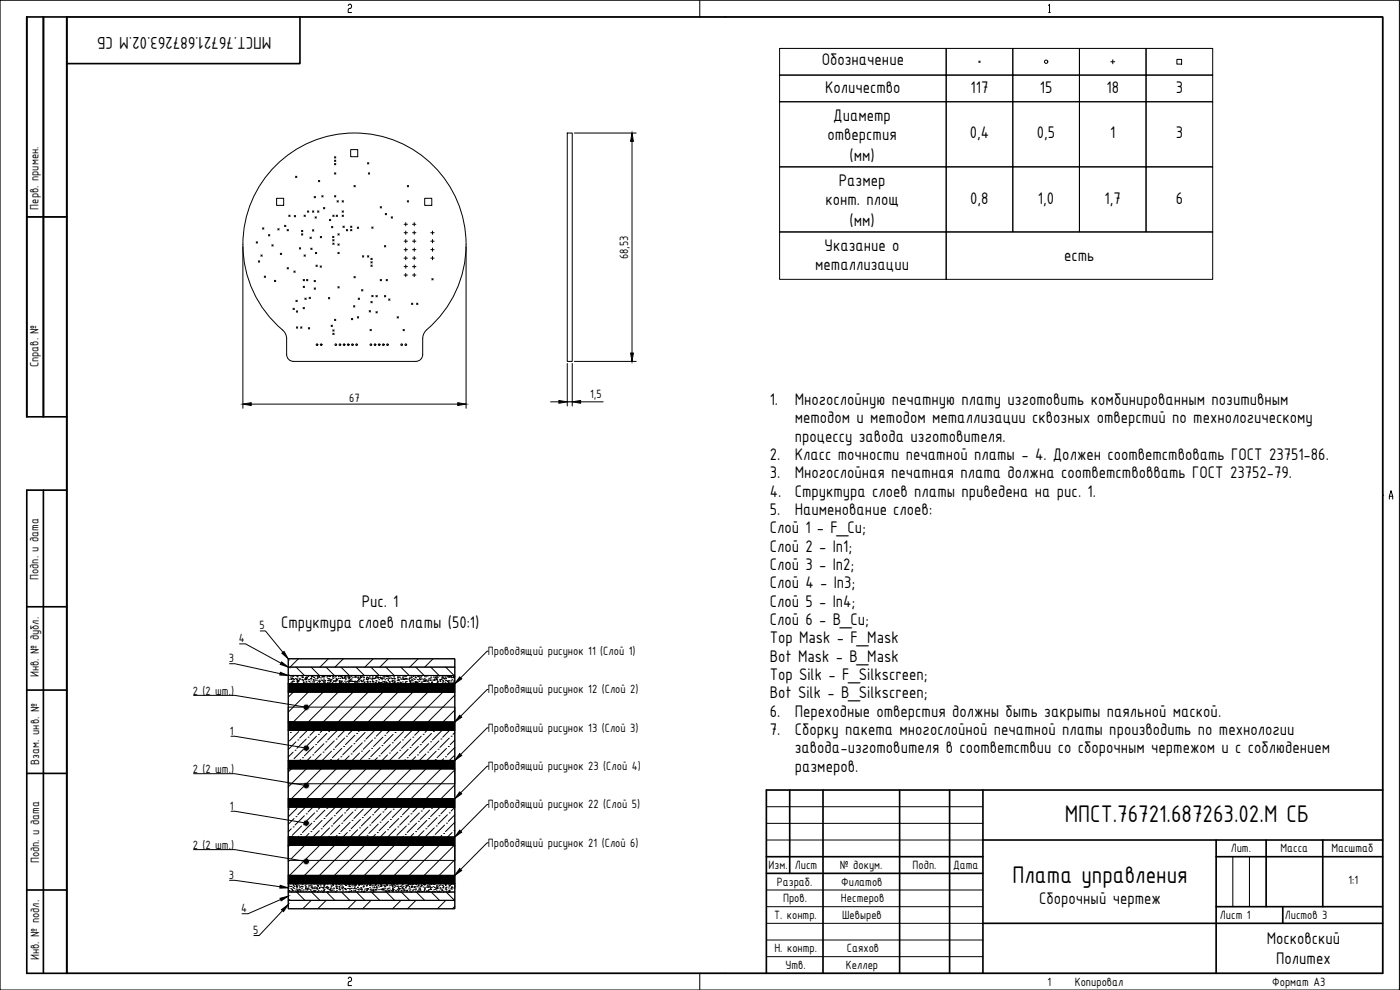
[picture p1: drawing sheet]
<svg xmlns="http://www.w3.org/2000/svg" width="420mm" height="297mm" viewBox="0 0 420 297" stroke-linecap="round" stroke-linejoin="round" font-family="sans-serif">
<g fill="none" stroke="#000" stroke-width=".3">
<path d="M0 .1h420v296.9h-420zM20 5.1h395v286.9h-395zM104.5 1.7l.2-.4h.6l.2 .4-.2 .8h-.6l-.2 .4v.9h1M210 .1v5M217.5 5.1h.1M234 14.5h50v8h-50zM284 14.5h20v8h-20zM293.8 18.3l.4 .4M294.2 18.3l-.4 .4M304 14.5h20v8h-20zM314.7 1.7l.3-.4v2.5M314.7 3.8h.5"/>
<path d="M324 14.5h19.9v8h-19.9zM333.4 18.5h1.1M334 17.9v1.2M343.9 14.5h20.1v8h-20.1zM353.2 17.8h1.4v1.4h-1.4zM170.2 39.9h1.5v68.5h-1.5zM172.4 39.9h18.5M234 22.5h50v8h-50zM234 30.5h50v19.6h-50zM284 22.5h20v8h-20zM284 30.5h20v19.6h-20zM304 22.5h20v8h-20z"/>
<path d="M304 30.5h20v19.6h-20zM324 22.5h19.9v8h-19.9zM324 30.5h19.9v19.6h-19.9zM343.9 22.5h20.1v8h-20.1zM343.9 30.5h20.1v19.6h-20.1zM83 59.5h2.1v2.1h-2.1zM83.5 48.9a33.5 33.5 0 0 1 48.1 2.4 33.5 33.5 0 0 1-3.9 48l-.8 1.8v5.3a2.03 2.03 0 0 1-2.1 2h-36.7a2.05 2.05 0 0 1-2.1-2v-5.2l-.5-1.4a34.5 34.5 0 0 1-12.6-26.4 33.4 33.4 0 0 1 10.6-24.5zM88.7 52.9l.4 .4M89.1 52.9l-.4 .4M94.3 59l.4 .4M94.7 59l-.4 .4M95.6 54.1l.4 .4"/>
<path d="M96 54.1l-.4 .4M96.6 58.7l.4 .4M97 58.7l-.4 .4M100.4 47l.4 .4M100.4 48l.4 .4M100.4 49.1l.4 .4M100.4 51.9l.4 .3M100.4 58.7l.4 .4M100.8 47l-.4 .4M100.8 48l-.4 .4M100.8 49.1l-.4 .4M100.8 51.9l-.4 .3"/>
<path d="M100.8 58.7l-.4 .4M105.2 44.9h2.2v2.1h-2.2zM106.2 55.7l.4 .4M106.6 55.7l-.4 .4M110.3 48.8l.4 .4M110.5 51.9l.4 .3M110.7 48.8l-.4 .4M110.9 51.9l-.4 .3M122.2 55.7l.4 .4M122.6 55.7l-.4 .4M127.5 59.5h2.1v2.1h-2.1zM189.7 42.4v63.5"/>
<path d="M234 50.1h50v19.5h-50zM284 50.1h20v19.5h-20zM304 50.1h20v19.5h-20zM324 50.1h19.9v19.5h-19.9zM343.9 50.1h20.1v19.5h-20.1zM8 65.1h12M72.9 74v48.5M76.9 72.5l.4 .4M77.3 72.5l-.4 .4M77.5 78.3l.4 .4M77.9 78.3l-.4 .4M78.3 76.5l.4 .4"/>
<path d="M78.7 76.5l-.4 .4M78.8 68.4l.4 .4M79.2 68.4l-.4 .4M80.6 70.4l.4 .4M81 70.4l-.4 .4M81.6 73.4l.4 .4M82 73.4l-.4 .4M83.4 68.6l.4 .4M83.8 68.6l-.4 .4M84.1 76l.4 .4M84.5 76l-.4 .4M85.4 67.6l.4 .4"/>
<path d="M85.8 67.6l-.4 .4M86.2 68.9l.4 .4M86.6 68.9l-.4 .4M86.7 64.5l.4 .4M87.1 64.5l-.4 .4M88.3 64.7l.4 .4M88.7 64.7l-.4 .4M89.8 74.3l.4 .4M90.2 74.3l-.4 .4M90.5 69.1l.4 .4M90.5 70.1l.4 .4M90.9 69.1l-.4 .4"/>
<path d="M90.9 70.1l-.4 .4M91.2 76.5l.4 .4M91.2 64.5l.4 .4M91.6 64.5l-.4 .4M91.6 76.5l-.4 .4M92.3 63.3l.4 .4M92.7 63.3l-.4 .4M93 71.1l.4 .5M93.3 74.5l.4 .4M93.4 71.1l-.4 .5M93.7 74.5l-.4 .4M93.8 63.3l.4 .4"/>
<path d="M93.8 68.9l.4 .4M94.2 63.3l-.4 .4M94.2 68.9l-.4 .4M94.5 65.1l.4 .4M94.6 75.7l.4 .4M94.8 79.5l.4 .4M94.9 65.1l-.4 .4M95 75.7l-.4 .4M95.2 79.5l-.4 .4M95.3 63.3l.4 .4M95.7 63.3l-.4 .4M96.1 79.8l.4 .4"/>
<path d="M96.1 70.9l.4 .4M96.5 79.8l-.4 .4M96.5 70.9l-.4 .4M97.1 62.3l.4 .4M97.5 62.3l-.4 .4M98.9 65.8l.4 .4M99.3 65.8l-.4 .4M99.5 67.9l.4 .4M99.8 70.9l.4 .4M99.9 71.9l.4 .4M99.9 64.5l.4 .4M99.9 72.9l.4 .4"/>
<path d="M99.9 67.9l-.4 .4M100.2 70.9l-.4 .4M100.3 71.9l-.4 .4M100.3 64.5l-.4 .4M100.3 72.9l-.4 .4M100.9 64.5l.4 .4M101.1 60.2l.4 .4M101.3 64.5l-.4 .4M101.4 70.1l.4 .4M101.4 73.2l.4 .4M101.4 75.7l.4 .4M101.5 60.2l-.4 .4"/>
<path d="M101.8 70.1l-.4 .4M101.8 73.2l-.4 .4M101.8 75.7l-.4 .4M102.7 60.2l.4 .4M102.7 63.3l.4 .4M102.7 64.5l.4 .4M102.9 67.8l.4 .4M103.1 60.2l-.4 .4M103.1 63.3l-.4 .4M103.1 64.5l-.4 .4M103.3 67.8l-.4 .4M103.9 68.9l.4 .4"/>
<path d="M104.3 68.9l-.4 .4M105.2 68.9l.4 .4M105.2 67.8l.4 .4M105.6 67.8l-.4 .4M105.6 68.9l-.4 .4M107.2 68.1l.4 .4M107.6 68.1l-.4 .4M108.8 76.7l.4 .4M109.2 76.7l-.4 .4M110.3 76.7l.4 .4M110.7 76.7l-.4 .4M111.3 77.5l.4 .4"/>
<path d="M111.3 78.5l.4 .4M111.3 79.5l.4 .4M111.6 68.1l.4 .4M111.7 79.5l-.4 .4M111.7 77.5l-.4 .4M111.7 78.5l-.4 .4M112 68.1l-.4 .4M114.1 62l.4 .4M114.5 62l-.4 .4M115.4 73.7l.4 .4M115.6 64l.4 .4M115.8 73.7l-.4 .4"/>
<path d="M116 64l-.4 .4M117.4 65.1l.4 .4M117.8 65.1l-.4 .4M121.3 67.3h1M121.3 69.8h1M121.3 72.4h1M121.3 74.9h1M121.3 77.4h1M121.3 80h1M121.8 66.8v1M121.8 69.3v1M121.8 71.9v1"/>
<path d="M121.8 74.4v1M121.8 76.9v1M121.8 79.5v1M122.2 60.2l.4 .4M122.6 60.2l-.4 .4M123.8 67.3h1M123.8 69.8h1M123.8 72.4h1M123.8 74.9h1M123.8 77.4h1M123.8 80h1M124.3 66.8v1"/>
<path d="M124.3 69.3v1M124.3 71.9v1M124.3 74.4v1M124.3 76.9v1M124.3 79.5v1M129.3 69.8h1M129.3 72.4h1M129.3 74.9h1M129.3 77.4h1M129.8 69.3v1M129.8 71.9v1M129.8 74.4v1"/>
<path d="M129.8 76.9v1M139.9 74v48.5M234 69.6h50v14.2h-50zM284 69.6h80v14.2h-80zM79.3 82.8l.4 .4M79.7 82.8l-.4 .4M82.3 84.1l.5 .4M82.8 84.1l-.5 .4M86.2 80.3l.4 .4M86.6 80.3l-.4 .4M87.9 92.5l.4 .4M88.2 81.3l.4 .4"/>
<path d="M88.3 92.5l-.4 .4M88.6 81.3l-.4 .4M88.8 90.1l.4 .4M88.9 93.3l.4 .4M89 98.1l.4 .4M89.2 90.1l-.4 .4M89.3 93.3l-.4 .4M89.4 98.1l-.4 .4M90.2 98.1l.4 .4M90.6 98.1l-.4 .4M91 92.3l.4 .4M91 83.8l.4 .5"/>
<path d="M91 85.9l.4 .4M91.4 92.3l-.4 .4M91.4 83.8l-.4 .5M91.4 85.9l-.4 .4M91.5 89.4l.4 .4M91.9 89.4l-.4 .4M92 83.8l.4 .5M92.4 83.8l-.4 .5M92.5 98.3l.4 .4M92.8 89.2l.4 .4M92.9 98.3l-.4 .4M93.2 89.2l-.4 .4"/>
<path d="M94.3 84.1l.4 .4M94.3 86.4l.4 .4M94.7 84.1l-.4 .4M94.7 86.4l-.4 .4M98.6 89.3l.4 .4M99 89.3l-.4 .4M99.4 97.6l.4 .4M99.8 97.6l-.4 .4M99.9 99l.4 .4M99.9 100l.4 .4M100.3 99l-.4 .4M100.3 100l-.4 .4"/>
<path d="M100.4 95.8l.4 .4M100.8 95.8l-.4 .4M101.4 86l.4 .4M101.8 86l-.4 .4M105.5 95.5l.4 .4M105.9 95.5l-.4 .4M106.1 91.7l.4 .4M106.2 83l.4 .4M106.5 91.7l-.4 .4M106.6 83l-.4 .4M107.2 95l.4 .4M107.5 89.4l.4 .4"/>
<path d="M107.6 95l-.4 .4M107.9 89.4l-.4 .4M108.5 86.9l.4 .4M108.9 86.9l-.4 .4M110.8 93.2l.4 .4M111.1 98.8l.4 .4M111.2 93.2l-.4 .4M111.3 90.5l.4 .4M111.5 98.8l-.4 .4M111.6 88.6l.4 .4M111.7 90.5l-.4 .4M112 88.6l-.4 .4"/>
<path d="M112.8 88.7l.4 .4M112.8 93.5l.4 .4M113.2 88.7l-.4 .4M113.2 93.5l-.4 .4M114.1 83.8l.4 .5M114.5 83.8l-.4 .5M115.4 88.7l.4 .4M115.8 88.7l-.4 .4M115.9 83.8l.4 .5M116.3 83.8l-.4 .5M116.6 89.7l.4 .4M117 89.7l-.4 .4"/>
<path d="M119.2 95l.4 .4M119.6 95l-.4 .4M121 98.8l.4 .4M121.3 82.5h1M121.4 98.8l-.4 .4M121.8 82v1M123.5 91l.4 .4M123.8 82.5h1M123.9 91l-.4 .4M124.3 82v1M125 91l.4 .4M125.4 91l-.4 .4"/>
<path d="M129.6 83.6l.4 .4M130 83.6l-.4 .4M170.2 109.1v12.7M171.7 109.1v12.7M172.4 108.4h18.5M75.4 121.2h62M165.2 120.6h2.5M170.2 120.6h1.5M174.2 120.6h6.8M20 148.6h.1M415 148.6h.1M417 149.7v-.8l.5-1.7 .5 1.7v.8"/>
<path d="M417 148.9h1M68.9 199.1h1.6l13.6 3M71.9 193.2h1.8l10.6 5.8M78.1 189.3h1.6l5.2 6.4M86.5 197.7h50v75h-50zM86.5 197.7h50v2.5h-50zM89.6 197.7l-2.5 2.5M98.5 197.7l-2.5 2.5M103 197.7l-2.5 2.5M112 197.7l-2.5 2.5M116.5 197.7l-2.5 2.5M125.5 197.7l-2.5 2.5"/>
<path d="M130 197.7l-2.5 2.5M146.5 195.4h-.3l-7.9 8M58.1 208.6h12.4l20.9 3.5M86.5 200.2h50v2.5h-50zM86.5 205.2h.1M86.5 202.7h50v2.5h-50zM86.5 205.2h50v2.5h-50zM86.5 207.7h50v9h-50zM86.5 216.7h50v2.5h-50zM86.5 219.2h50v9h-50zM86.5 212.2h50v4.5h-50zM86.5 202.3l.4 .4"/>
<path d="M86.5 205.1v.1M86.6 203.8h.1M86.7 205.1h.1M87.1 203.1h.1M87.1 219.8h.1M87.2 203.8h.1M87.3 204.7h.1M87.3 203.8h.1M87.5 203.1h.1M87.5 203.5l.1 .2zM87.5 205.1h.1M87.7 204.4l.2 .2z"/>
<path d="M87.7 219.2h.1M87.8 204.6h.1M87.8 203.4l.2 .2-.2 .1zM87.9 204.3h.1M87.9 202.7h.1M87.9 202.9h.1M88 207.7l-1.5 1.5M88.1 203.8h.1M88.2 204.4h.1M88.2 203.8h.1M88.4 205.1h.1M88.6 203.6h.1"/>
<path d="M88.9 202.9h.1M88.9 204h.1M88.9 200.2l2.5 2.5M88.9 205.1h.1M89 203.9h.1M89.1 204.5h.1M89.2 204.8h.1M89.2 205.1h.1M89.2 203h.1M89.2 203.5h.1M89.3 204.1l.1 .2zM89.5 204.5h.1"/>
<path d="M89.6 204.1l.2 .1zM89.7 219.5l-2.9 2.8M89.9 203.9h.1M89.9 203.5h.1M90.1 205.1h.1M90.3 202.7h.1M90.5 203.9h.1M90.7 203.9h.1M90.7 203.1h.1M90.7 203.1l.2 .2h-.2zM90.7 203.2h.1M90.9 204.2h.1"/>
<path d="M91 204.6h.1M91.2 204.8l.1 .1zM91.4 202.7h.1M91.5 205h.1M91.5 203.6h.1M91.5 203.7l.2 .2zM91.6 203.9h.1M91.7 203.3h.1M91.7 203.9h.1M91.8 204.4h.1M91.9 203.6h.1M91.9 203.1h.1"/>
<path d="M91.9 204.9h.1M92.1 205.1h.1M92.2 203.2l.1 .2zM92.2 202.7h.1M92.2 219.2l-2.3 2.3M92.4 204h.1M92.4 203h.1M92.5 207.7l-6 6M92.7 203.9h.1M92.7 204.5h.1M92.8 204.6h.1M93.1 202.7h.1"/>
<path d="M93.1 204.9h.1M93.2 203.6h.1M93.2 204h.1M93.4 200.2l2.5 2.5M93.4 203.4l.2 .1zM93.5 203h.1M93.6 202.8l.2 .2h-.2zM93.7 204.6h.1M93.9 202.8h.1M93.9 203.1h.1M94.1 203.9v.1zM94.1 204h.1"/>
<path d="M94.1 204.6h.1M94.2 203.3h.1M94.2 204.6h.1M94.3 202.7h.1M94.4 204.1h.1M94.5 203.7h.1M94.5 219.2l-1.5 1.4M94.5 202.7h.1M94.8 202.8h.1M94.9 204.1h.1M95.1 203.6h.1M95.2 204.9l.1 .1z"/>
<path d="M95.2 202.7h.1M95.3 205.1h.1M95.3 203.4h.1M95.4 203l.1 .2zM95.5 204.3h.1M95.6 202.8h.1M95.6 203h.1M95.7 204.6h.1M95.8 204.1h.1M95.8 203.2h.1M95.9 204.5h.1M95.9 204.5l.1 .2z"/>
<path d="M96.1 205.1v.1M96.2 203.4h.1M96.3 204.1h.1M96.5 205h.1M96.5 202.8h.1M96.6 204.1h.1M96.7 219.2l-.6 .6M96.7 204.3h.1M96.8 202.9h.1M96.9 203l.1 .1zM97 207.7l-9 9M97 205.1h.1"/>
<path d="M97.1 203.7h.1M97.1 204.5l.2 .1zM97.1 203.1h.1M97.3 204.1h.1M97.3 202.7l.1 .1zM97.3 202.9h.1M97.3 204.7h.1M97.4 204.6h.1M97.5 204.2h.1M97.7 205.2h.1M97.8 200.2l2.5 2.5M98 203.1h.1"/>
<path d="M98.1 202.9h.1M98.3 204.8h.1M98.3 203.6h.1M98.3 204.2h.1M98.4 204.2h.1M98.4 202.9h.1M98.5 205.1h.1M98.6 219.5h.1M98.8 203.6v.2zM98.8 203h.1M98.9 202.8h.1M99 204.8l.2 .2h-.3z"/>
<path d="M99 202.9h.1M99 204.1l.2 .2zM99 203.8h.1M99.1 204.5h.1M99.2 204.2h.1M99.4 203.9h.1M99.7 204.7h.1M99.7 203.4h.1M99.8 202.9h.1M99.8 203h.1M99.9 203.5h.1M100 204.3h.1"/>
<path d="M100 204.5h.1M100.4 203.1h.1M100.6 204.2l.1 .2zM100.6 204.6h.1M100.7 203h.1M100.8 203.6h.1M100.8 204.3h.1M100.9 204.2h.1M100.9 203.8l.2 .1zM101 203.9h.1M101 205.2h.1M101.2 219.2l-2.8 2.8"/>
<path d="M101.5 207.7l-9 9M101.5 203.6h.1M101.5 203h.1M101.6 202.7l.1 .2zM101.7 204.3h.1M101.8 205.1h.1M101.8 204.2h.1M101.9 204.5l.2 .2h-.3zM101.9 204.9h.1M102 204.9h.1M102 203.6h.1M102.1 203h.1"/>
<path d="M102.3 204.5h.1M102.3 204.4h.1M102.3 200.2l2.5 2.5M102.4 203.1h.1M102.4 203h.1M102.4 204.8l.1 .2zM102.5 204.4h.1M102.6 203.3h.1M102.8 204.9h.1M102.8 203.5l.2 .1zM103.2 203.1h.1M103.4 204.4h.1"/>
<path d="M103.5 219.2l-2.1 2M103.5 203.3v.2zM103.5 203h.1M103.6 203.1h.1M103.6 204.9h.1M103.6 203.9h.1M103.7 203.5h.1M103.8 204.6h.1M104.1 203.1h.1M104.2 204.4h.1M104.4 203h.1M104.5 203.7h.1"/>
<path d="M104.6 204.9l.1 .1zM104.6 204.6h.1M104.7 203.2h.1M104.7 203.6h.1M104.7 203.1l.2 .1zM104.8 204.1l.2 .2-.3 .1zM104.9 203.2h.1M105 204h.1M105 205.1h.1M105 202.7h.1M105.1 204.4h.1M105.3 203h.1"/>
<path d="M105.3 203.9l.1 .2zM105.4 203.7h.1M105.5 204.3h.1M105.5 204.5h.1M105.7 219.2l-1.2 1.1M105.8 203.2h.1M105.9 204.5h.1M106 207.7l-9 9M106.2 202.8h.1M106.3 204.5h.1M106.3 203.2h.1M106.4 204.4h.1"/>
<path d="M106.5 204.6l.1 .1zM106.5 205h.1M106.6 203.2h.1M106.7 202.7l.1 .2zM106.8 204.5h.1M106.8 203.1h.1M106.8 200.2l2.5 2.5M107.1 204.6h.1M107.1 204.5l.1 .2zM107.2 203.4h.1M107.3 204.2h.1M107.3 202.8h.1"/>
<path d="M107.4 205h.1M107.5 203.2h.1M107.6 205h.1M107.6 204.5h.1M107.6 203.7h.1M107.7 203.8l.2 .2h-.3zM107.9 203.6h.1M107.9 219.2l-.3 .3M108.1 203.1h.1M108.2 203v.2zM108.2 205.1h.1M108.2 204.1h.1"/>
<path d="M108.3 203.3h.1M108.4 204.2l.2 .1zM108.5 204.6h.1M108.5 203h.1M108.7 204.5h.1M108.9 204.2h.1M109 202.8h.1M109 205.2h.1M109 203.2h.1M109.1 203.8h.1M109.1 203.3h.1M109.2 204.8h.1"/>
<path d="M109.3 204.6h.1M109.6 219.8l-2.8 2.8M109.9 203.9h.1M110 203.3h.1M110 203.8h.1M110 203.1h.1M110 203.6l.1 .2zM110.1 204.5h.1M110.1 219.2h.1M110.2 204.6h.1M110.2 204.7h.1M110.3 203.3h.1"/>
<path d="M110.3 204.6h.1M110.3 203.9l.2 .1zM110.5 207.7l-9 9M110.6 203.5l.2 .2h-.3zM110.8 202.9h.1M110.8 203.4h.1M111 204.7h.1M111 204.5h.1M111.1 205.1h.1M111.2 203.6h.1M111.3 200.2l2.5 2.5M111.4 205.1h.1"/>
<path d="M111.6 203.8h.1M111.7 203.4h.1M111.7 203h.1M111.8 203.6h.1M111.8 204.7h.1M111.9 204.3v.1zM112 204.5h.1M112.2 203.5l.2 .1zM112.4 219.2l-2.5 2.5M112.5 204.8h.1M112.5 203.4h.1M112.7 203.3h.1"/>
<path d="M112.7 204.7h.1M112.8 204.2h.1M112.9 204.3h.1M112.9 202.7v.2zM112.9 203h.1M113.2 203.1h.1M113.4 203.5h.1M113.5 203.1l.2 .2h-.3zM113.5 204.6h.1M113.5 204.8h.1M113.6 203.3h.1M113.7 203.9h.1"/>
<path d="M113.7 204.9l.1 .1zM113.8 204.9h.1M114 205l.1 .1zM114.1 203.2l.2 .1zM114.2 204.8h.1M114.2 203.5h.1M114.4 203.7h.1M114.4 204.8h.1M114.6 204h.1M114.6 205.1h.1M114.7 204.6h.1M114.7 219.2l-1.8 1.7"/>
<path d="M114.7 203.4l.1 .1zM114.9 203h.1M115 207.7l-9 9M115.1 203.5h.1M115.2 204.5h.1M115.2 203.1h.1M115.2 204.8h.1M115.4 203h.1M115.5 204h.1M115.6 204.6h.1M115.8 200.2l2.5 2.5M115.9 204.6l.1 .2z"/>
<path d="M115.9 203.6h.1M116 202.8l.2 .1zM116.1 204.8h.1M116.3 202.7h.1M116.3 202.8l.3 .2h-.3zM116.4 203.7h.1M116.4 203.2h.1M116.6 204v.1zM116.7 204.6h.1M116.8 203.6h.1M116.8 204.5h.1M116.9 203.1h.1"/>
<path d="M116.9 204.9h.1M116.9 219.2l-.9 .9M117.2 202.8h.1M117.3 203.4h.1M117.4 204.4h.1M117.6 203.6h.1M117.8 204.9h.1M117.8 204.1h.1M117.8 204.3l.2 .1zM117.8 205.1h.1M117.9 202.8h.1M118.1 205h.1"/>
<path d="M118.1 203.6h.1M118.1 203h.1M118.2 203.4h.1M118.3 204.1h.1M118.4 205h.1M118.4 204.5h.1M118.4 204.6l.1 .2zM118.4 203.7h.1M118.6 219.8h.1M118.6 204.9h.1M118.8 205.2h.1M119.2 219.2h-.1"/>
<path d="M119.2 204.1h.1M119.2 202.7h.1M119.3 204.7h.1M119.3 203.7h.1M119.3 202.7h-.1M119.4 203.1l.1 .2zM119.4 204.1h.1M119.4 207.7l-9 9M119.5 205h.1M119.5 202.7h.1M119.7 203.2h.1M119.7 203.9l.2 .1z"/>
<path d="M119.9 204.6h.1M120 203.2h.1M120.1 203.7h.1M120.2 204.8h.1M120.3 200.2l2.5 2.5M120.3 205h.1M120.4 205.1h.1M120.4 203.8h.1M120.7 204.6h.1M120.8 203.2h.1M120.8 203.7h.1M120.9 202.9h.1"/>
<path d="M121 203.7h.1M121 203.8h.1M121.1 205.2h.1M121.1 219.5l-2.8 2.8M121.1 205h.1M121.3 203.7v.2zM121.4 203.1h.1M121.6 204.5h.1M121.6 203.6l.2 .1zM121.7 204.8l.2 .2h-.2zM121.8 202.9h.1M121.8 203.8h.1"/>
<path d="M121.8 203.5h.1M122 204.5h.1M122 205.1h.1M122.1 203.7h.1M122.7 203.8h.1M122.8 203.6h.1M122.8 205.1h.1M122.9 204.2h.1M122.9 203.2h.1M123 204.8h.1M123.1 203.4h.1M123.1 204.3l.1 .2z"/>
<path d="M123.1 204.6h.1M123.4 205.2h.1M123.4 204.2h.1M123.4 202.9h.1M123.5 205.2h.1M123.5 203.8h.1M123.5 203.2l.2 .1zM123.7 219.2l-2.3 2.3M123.7 205.1h.1M123.8 204.2h.1M123.9 204.9h.1M123.9 207.7l-9 9"/>
<path d="M124 203.7h.1M124.1 202.8l.1 .2zM124.3 205.2h.1M124.4 203.9h.1M124.5 205.2h.1M124.6 203.3h.1M124.6 203.1h.1M124.6 204.5l.2 .2h-.2zM124.7 204.7h.1M124.7 203.4h.1M124.8 204.9h.1M124.8 200.2l2.5 2.5"/>
<path d="M124.8 204.6h.1M124.9 204.9l.1 .2zM125.2 203.9h.1M125.3 204.7l.1 .1zM125.4 203h.1M125.4 202.9l.2 .1zM125.6 204h.1M125.7 204.4h.1M125.7 203.1h.1M125.9 219.2l-1.5 1.4M126 203.4v.2zM126 203.9h.1"/>
<path d="M126.1 203.2h.1M126.3 204.7h.1M126.4 203h.1M126.4 203.7h.1M126.6 204.6h.1M126.9 204h.1M127.2 204.3l.1 .2zM127.2 203.7h.1M127.3 204.4h.1M127.3 202.7h.1M127.4 203.7h.1M127.4 203h.1"/>
<path d="M127.4 204.4h.1M127.5 204.1l.2 .3h-.2zM127.6 202.7h.1M127.7 204h.1M127.8 203.1h.1M127.8 204l.1 .2zM128 204.6h.1M128.1 202.8h.1M128.2 219.2l-.7 .6M128.3 204.1h.1M128.4 204.4h.1M128.4 202.7h.1"/>
<path d="M128.4 207.7l-9 9M128.4 205h.1M128.6 204h.1M128.6 204.9h.1M128.7 203.5h.1M128.8 202.7h.1M129.1 204l.2 .1zM129.1 203.5h.1M129.3 202.8h.1M129.3 200.2l2.5 2.5M129.3 203.2h.1M129.4 205h.1"/>
<path d="M129.4 204.1h.1M129.6 204.7h.1M129.7 204.6v.2zM130 204h.1M130 203.2h.1M130 202.7h.1M130.1 219.5h.1M130.1 202.8h.1M130.2 204.1h.1M130.3 204.1h.1M130.4 203.8l.2 .2h-.2zM130.5 203.7h.1"/>
<path d="M130.7 203.1v.2zM130.9 205.1h.1M130.9 203.2h.1M130.9 202.8h.1M131 203.7h.1M131 203.1h.1M131 203.6l.2 .1zM131 203.8h.1M131.1 204.1h.1M131.1 204.8h.1M131.3 204.5h.1M131.3 204.6h.1"/>
<path d="M131.3 203.2h.1M131.8 202.8h.1M131.9 203.9h.1M132 204.1h.1M132 204.5h.1M132.5 203.8l.1 .1zM132.5 203.2h.1M132.6 205h.1M132.6 219.2l-2.8 2.8M132.6 203.7h.1M132.6 202.9h.1M132.7 202.9h.1"/>
<path d="M132.8 205.2h.1M132.8 204.7h.1M132.8 204.2h.1M132.9 203.4v-.1l.2 .1h-.2M132.9 207.7l-9 9M132.9 204.5h.1M133 205.2h.1M133.3 203.5l.2 .2h-.2zM133.5 202.9h.1M133.6 204.7h.1M133.6 203.4h.1M133.7 204.2h.1"/>
<path d="M133.7 203.7h.1M133.7 203.6h.1M133.8 200.2l2.5 2.5M133.9 204.2h.1M134 202.8h.1M134.2 203.1h.1M134.3 202.9h.1M134.4 204.4v.2zM134.5 204.6h.1M134.5 204.2h.1M134.6 203.3h.1M134.7 204.7l.1 .2z"/>
<path d="M134.7 204.3h.1M134.8 202.9l.2 .1zM134.9 219.2l-2 2M135.2 203h.1M135.2 204.7h.1M135.3 203.3h.1M135.4 204.3h.1M135.4 202.9v.1zM135.5 203.3h.1M135.6 204h.1M135.7 204.9h.1M135.7 203.2h.1"/>
<path d="M136 204.7h.1M136 203h.1M136.2 203.1l.2 .2-.3 .1zM136.2 204.3h.1M136.2 205l.1 .2zM136.2 204.4h.1M136.3 203h.1M136.5 200.1l-.1 .1M136.5 208.6l-8.1 8.1M136.5 213.1l-3.6 3.6M136.5 219.8l-.5 .5M146.5 206.9h-.3l-7.9 8"/>
<path d="M146.5 218.4h-.3l-7.9 8M58.1 232.1h12.4l20.9 3.5M69.3 220.9h1.2l20.9 3.5M86.5 228.2h50v2.5h-50zM86.5 230.7h50v9h-50zM86.5 239.7h50v2.5h-50zM86.5 230.7h50v4.5h-50zM86.6 220.3l-.1 .1M87.5 235.2l-1 .9M87.5 230.7l-1 .9M88 225.7l-1.5 1.4M88.5 225.1h.1"/>
<path d="M88.8 222.6l-2.3 2.3M89.4 222h.1M90.2 227.9l-.2 .3M90.8 227.3h.1M91.1 224.8l-2.8 2.8M91.6 224.3h.1M91.9 221.7l-2.8 2.8M92 230.7l-4.4 4.3M92.5 221.2h.1M93.3 227.1l-1.1 1.1M93.9 226.5h.1M94.1 224l-2.8 2.8"/>
<path d="M94.7 223.4h.1M95 220.9l-2.8 2.8M95.5 220.3h.1M96.4 226.2l-1.9 2M96.4 230.7l-8.9 9M97 225.7h.1M97.2 223.1l-2.8 2.8M97.8 222.6h.1M98.1 220.1l-2.8 2.8M99.2 227.9h.1M99.5 225.4l-2.8 2.8M100 224.8h.1"/>
<path d="M100.3 222.3l-2.8 2.8M100.9 221.7h.1M100.9 230.7l-9 9M101.7 227.6l-.5 .6M102.3 227.1h.1M102.6 224.5l-2.8 2.8M103.1 224h.1M103.4 221.5l-2.8 2.8M104 220.9h.1M104.8 226.8l-1.4 1.4M105.4 226.2h.1M105.4 230.7l-9 9"/>
<path d="M105.7 223.7l-2.9 2.8M106.2 223.1h.1M106.5 220.6l-2.8 2.8M107.1 220.1h.1M107.9 225.9l-2.2 2.3M108.5 225.4h.1M108.7 222.9l-2.8 2.8M109.3 222.3h.1M109.9 230.7l-9 9M110.7 227.6h.1M111 225.1l-2.8 2.8M111.5 224.5h.1"/>
<path d="M111.8 222l-2.8 2.8M112.4 221.5h.1M113.2 227.3l-.8 .9M113.8 226.8h.1M114.1 224.3l-2.8 2.8M114.4 230.7l-9 9M114.6 223.7h.1M114.9 221.2l-2.8 2.8M115.5 220.6h.1M116.3 226.5l-1.6 1.7M116.9 225.9h.1M117.2 223.4l-2.8 2.8"/>
<path d="M117.7 222.9h.1M118 220.3l-2.8 2.8M118.9 230.7l-9 9M119.4 225.7l-2.5 2.5M120 225.1h.1M120.2 222.6l-2.8 2.8M120.8 222h.1M121.6 227.9l-.2 .3M122.2 227.3h.1M122.5 224.8l-2.8 2.8M123.1 224.3h.1M123.3 221.7l-2.8 2.8"/>
<path d="M123.4 230.7l-9 9M123.9 221.2h.1M124.7 227.1l-1.1 1.1M125.3 226.5h.1M125.6 224l-2.8 2.8M126.1 223.4h.1M126.4 220.9l-2.8 2.8M127 220.3h.1M127.8 226.2l-1.9 2M127.9 230.7l-9 9M128.4 225.7h.1M128.7 223.1l-2.8 2.8"/>
<path d="M129.2 222.6h.1M129.5 220.1l-2.8 2.8M130.6 227.9h.1M130.9 225.4l-2.8 2.8M131.5 224.8h.1M131.7 222.3l-2.8 2.8M132.3 221.7h.1M132.4 230.7l-9 9M133.1 227.6l-.5 .6M133.7 227.1h.1M134 224.5l-2.8 2.8M134.6 224h.1"/>
<path d="M134.8 221.5l-2.8 2.8M135.4 220.9h.1M136.2 226.8l-1.3 1.4M136.5 231l-8.6 8.7M136.5 235.5l-4.2 4.2M136.5 222l-1.4 1.4M136.5 224.3l-2.2 2.2M146.5 229.9h-.3l-7.9 8M58.1 254.9h12.4l20.9 3.5M69.3 243.4h1.2l20.9 3.5M86.5 242.2h50v8.9h-50zM86.5 251.1h50v2.6h-50z"/>
<path d="M86.5 253.7h50v9h-50zM86.5 253.7h50v4.5h-50zM86.6 242.8h.1M86.9 258.2l-.4 .4M86.9 253.7l-.4 .4M87.2 242.2h-.1M87.4 248.7l-.9 .9M88 248.1h.1M88.3 245.6l-1.8 1.7M88.8 245h.1M89.1 242.5l-2.6 2.6M89.7 250.9l-.3 .2"/>
<path d="M90.2 250.4h.1M90.5 247.8l-2.8 2.8M91.1 247.3h.1M91.3 244.7l-2.8 2.9M91.4 253.7l-4.1 4M91.7 242.2l-2.3 2.3M91.9 244.2h.1M92.7 250.1l-1 1M93.3 249.5h.1M93.6 247l-2.8 2.8M93.9 242.2l-1.4 1.4M94.1 246.4h.1"/>
<path d="M94.4 243.9l-2.8 2.8M95 243.3h.1M95.8 249.2l-1.9 1.9M95.9 253.7l-9 9M96.2 242.2l-.7 .6M96.4 248.7h.1M96.7 246.1l-2.8 2.8M97.2 245.6h.1M97.5 243.1l-2.8 2.8M98.1 242.5h.1M98.6 250.9h.1M98.9 248.4l-2.8 2.7"/>
<path d="M99.5 247.8h.1M99.8 245.3l-2.8 2.8M100.3 244.7h.1M100.4 253.7l-9 9M100.6 242.2l-2.8 2.8M101.2 250.6l-.6 .5M101.7 250.1h.1M102 247.6l-2.8 2.8M102.6 247h.1M102.8 244.5l-2.8 2.8M102.9 242.2l-2 2M103.4 243.9h.1"/>
<path d="M104.2 249.8l-1.3 1.3M104.8 249.2h.1M104.9 253.7l-9 9M105.1 246.7l-2.8 2.8M105.2 242.2l-1.2 1.1M105.7 246.1h.1M105.9 243.6l-2.8 2.8M106.5 243.1h.1M107.3 248.9l-2.2 2.2M107.4 242.2l-.3 .3M107.9 248.4h.1M108.2 245.9l-2.8 2.8"/>
<path d="M108.7 245.3h.1M109 242.8l-2.8 2.8M109.4 253.7l-9 9M109.6 242.2h.1M110.1 250.6h.1M110.4 248.1l-2.8 2.8M111 247.6h.1M111.3 245l-2.8 2.8M111.8 244.5h.1M111.9 242.2l-2.6 2.5M112.7 250.4l-.8 .7M113.2 249.8h.1"/>
<path d="M113.5 247.3l-2.8 2.8M113.9 253.7l-9 9M114.1 246.7h.1M114.1 242.2l-1.7 1.7M114.4 244.2l-2.9 2.8M114.9 243.6h.1M115.7 249.5l-1.6 1.6M116.3 248.9h.1M116.4 242.2l-.9 .9M116.6 246.4l-2.8 2.8M117.2 245.9h.1M117.4 243.3l-2.8 2.8"/>
<path d="M118 242.8h.1M118.3 253.7l-9 9M118.6 242.2h.1M118.8 248.7l-2.4 2.4M119.4 248.1h.1M119.7 245.6l-2.8 2.8M120.2 245h.1M120.5 242.5l-2.8 2.8M121.1 250.9l-.3 .2M121.6 250.4h.1M121.9 247.8l-2.8 2.8M122.5 247.3h.1"/>
<path d="M122.8 244.7l-2.8 2.9M122.8 253.7l-9 9M123.1 242.2l-2.3 2.3M123.3 244.2h.1M124.2 250.1l-1.1 1M124.7 249.5h.1M125 247l-2.8 2.8M125.4 242.2l-1.5 1.4M125.6 246.4h.1M125.9 243.9l-2.8 2.8M126.4 243.3h.1M127.3 249.2l-2 1.9"/>
<path d="M127.3 253.7l-9 9M127.6 242.2l-.6 .6M127.8 248.7h.1M128.1 246.1l-2.8 2.8M128.7 245.6h.1M128.9 243.1l-2.8 2.8M129.5 242.5h.1M130.1 250.9h.1M130.3 248.4l-2.7 2.7M130.9 247.8h.1M131.2 245.3l-2.8 2.8M131.7 244.7h.1"/>
<path d="M131.8 253.7l-9 9M132 242.2l-2.8 2.8M132.6 250.6l-.5 .5M133.1 250.1h.1M133.4 247.6l-2.8 2.8M134 247h.1M134.3 244.5l-2.8 2.8M134.3 242.2l-2 2M134.8 243.9h.1M135.7 249.8l-1.4 1.3M136.2 249.2h.1M136.3 253.7l-9 9"/>
<path d="M136.5 258l-4.7 4.7M136.5 242.2l-1.1 1.1M136.5 244.5l-1.9 1.9M136.5 246.7l-2.8 2.8M146.5 241.4h-.3l-7.9 8M146.5 252.9h-.3l-7.9 8M230 242h65M230 247h65M230 252h65M370 257v15M375 257v15M68.9 264.1h1.6l13.5 2"/>
<path d="M84.2 269.9l-9.8 4.3h-1.8M84.8 273.2l-7 7.5h-1.6M86.5 262.7h50v2.5h-50zM86.5 265.2h50v2.4h-50zM86.5 267.6h50v2.5h-50zM86.5 270.1h50v2.6h-50zM86.5 267.6h.1M86.5 269.6l.5 .5M86.5 267.2h.1M86.5 265.9h.1M86.6 265.8h.1M86.7 267.3h.1"/>
<path d="M87 265.2h.1M87.1 265.9h.1M87.3 266.6h.1M87.3 267.6h.1M87.4 266h.1M87.6 267.3h.1M87.7 266.8l.1 .2zM87.9 267.1l.1 .2zM87.9 266.3h.1M88 265.7h.1M88 265.3l.2 .1zM88.1 266.6h.1"/>
<path d="M88.2 266h.1M88.4 267.3h.1M88.5 265.3h.1M88.8 265.3v.2zM88.8 266.7h.1M88.8 267.3h.1M88.9 266h.1M88.9 265.7h.1M89 266.3h.1M89 267.6l2.5 2.5M89.1 266h.1M89.1 267.3h.1"/>
<path d="M89.2 266.8h.1M89.2 265.5h.1M89.3 267.4h.1M89.3 267.1l.2 .2-.2 .1zM89.6 267.4v.2zM89.7 265.8h.1M89.9 266.1h.1M89.9 266.4h.1M89.9 267.3h.1M89.9 266.9l-.1-.1 .1 .1M90 267h.1M90.1 267.4h.1"/>
<path d="M90.2 265.2h.1M90.5 267.3h.1M90.5 266.6h.1M90.5 265.9h.1M90.6 265.9l.1 .2zM90.7 265.4h.1M90.8 266.1h.1M90.9 267h.1M91 267.4h.1M91.5 267h.1M91.5 265.6h.1M91.6 266.1h.1"/>
<path d="M91.7 266.4l.1 .2zM91.7 266.1h.1M91.7 265.3h.1M91.8 267.4h.1M91.8 266.5h.1M92 266.7h.1M92.2 266.8l.2 .2h-.2zM92.4 266.5l.1 .2zM92.5 266.2h.1M92.5 265.2h.1M92.6 265.8h.1M92.6 267.5h.1"/>
<path d="M92.7 266.8h.1M92.9 265.8h.1M93.1 267h.1M93.1 267.3h.1M93.2 265.6h.1M93.3 266.2h.1M93.4 270.1l-2.5 2.6M93.4 265.2h.1M93.5 267.5h.1M93.5 265.8h.1M93.5 267.6l2.5 2.5M93.6 266.5h.1"/>
<path d="M93.6 266.1l.1 .1zM93.7 266.7h.1M93.7 267.4h.1M94.1 266.6h.1M94.1 266.2h.1M94.2 265.3h.1M94.3 267.1l.1 .2zM94.3 267.5h.1M94.4 267.5h.1M94.5 266.1h.1M94.5 266.5h.1M94.6 267.1h.1"/>
<path d="M95 265.3h.1M95 266.3h.1M95.1 266.5l.2 .2h-.2zM95.2 267.6h.1M95.2 266.8h.1M95.3 265.6h.1M95.3 265.6l.1 .2zM95.3 267.6h.2M95.5 267.2h.1M95.5 265.7l.2 .2zM95.7 266.6h.1M95.8 265.2h.1"/>
<path d="M95.8 266.3h.1M96 267.6h.1M96.1 265.8h.1M96.2 265.3h.1M96.3 266.2h.1M96.4 267.3h.1M96.7 265.2h.1M96.7 266.3h.1M96.7 267.6h.1M96.8 266.3h.1M96.9 267.6h.1M96.9 266.7h.1"/>
<path d="M97 267.1h.1M97.1 265.3h.1M97.1 265.7h.1M97.1 266.2l.1 .2zM97.2 265.9h.1M97.3 267.2l.1 .1zM97.3 266.9h.1M97.4 265.4l.2 .1zM97.5 266.3h.1M97.9 270.1l-2.5 2.6M98 266.1l.2 .2-.2 .1zM98 267.6l2.5 2.5"/>
<path d="M98.1 266h.1M98.2 266.6h.1M98.2 265.3h.1M98.3 267.6h.1M98.4 266.4h.1M98.4 266.2h.1M98.4 266.8h.1M99 266.9v.1zM99.1 266.6h.1M99.2 266.9l.1 .1zM99.2 267.3h.1M99.2 266.4h.1"/>
<path d="M99.3 265.8h.1M99.3 265.2h.1M99.3 267.3h.1M99.4 265.9h.1M99.5 265.2h-.2M99.6 267.3h.1M99.7 266.7h.1M99.7 265.4h.1M99.9 265.2h.1M99.9 265.7h.1M100 265.3l.1 .2zM100.1 266.4h.1"/>
<path d="M100.1 267.3h.1M100.1 266.7h.1M100.7 265.2h.1M100.8 265.4h.1M100.8 267.5l.1 .1zM100.9 266.4h.1M100.9 265.8l.2 .2h-.3zM100.9 266.5h.1M101 267.2h.1M101 265.9h.1M101.1 266.5l.1 .1zM101.4 265.3h.1"/>
<path d="M101.6 265.2h.1M101.6 266.8h.1M101.7 265.4h.1M101.7 266.5h.1M101.8 266.1h.1M101.8 266l.1 .1zM101.9 267h.1M102 266.9h.1M102.1 265.6h.1M102.3 266.4h.1M102.4 265.2h.1M102.5 267.6l2.5 2.5"/>
<path d="M102.5 265.8h.1M102.6 266.5h.1M102.7 266.1h.1M102.8 266.7h.1M102.8 267.3h.1M103 266.1l.1 .2zM103.1 265.2h.1M103.3 265.3h.1M103.3 266.7h.1M103.4 266.6h.1M103.5 265.2h.1M103.6 266.9h.1"/>
<path d="M103.7 266.8h.1M103.7 265.5h.1M103.7 266.6l.1 .2zM103.8 267.4h.1M103.8 265.5l.2 .2h-.3zM104.1 265.3h.1M104.3 266.6h.1M104.5 265.8h.1M104.6 265.3h.1M104.6 266.6h.1M104.6 265.2h.1M104.7 267.4h.1"/>
<path d="M104.7 265.2h.1M104.7 267.6h.1M104.9 266.8h.1M104.9 265.8l.2 .1zM104.9 267.4h.1M105 265.3h.1M105 266h.1M105.1 266.6h.1M105.3 265.5h.1M105.5 266.5h.1M105.5 267.2l.1 .2-.1-.2M105.7 265.8h.1"/>
<path d="M105.8 265.4h.1M106 266.7h.1M106 267.3h.1M106.3 265.6h.1M106.3 266.5h.1M106.3 265.2h.1M106.3 266.2h.1M106.5 267.2h.1M106.6 265.7v.2zM106.6 266.7h.1M106.6 267.3l.2 .1zM106.7 265.4h.1"/>
<path d="M106.7 265.2l.2 .1-.3 .1zM106.8 265.4l.2 .2zM106.8 266.7h.1M106.9 270.1l-2.5 2.6M107 267.6l2.5 2.5M107.2 267.6h.1M107.3 266.2h.1M107.3 266.9h.1M107.5 265.4h.1M107.6 267h.1M107.6 265.7h.1M107.7 266.7h.1"/>
<path d="M107.8 265.3h.1M108.1 265.3h.1M108.1 266.8h.1M108.3 266.9h.1M108.4 265.5h.1M108.4 267.5h.1M108.4 266.3l.1 .2zM108.5 266.7h.1M108.6 266.9l.1 .1zM108.7 265.2h.1M108.9 267.5h.1M108.9 266.2h.1"/>
<path d="M109 265.8h.1M109.1 266h.1M109.1 267.6h.2M109.2 265.5h.1M109.2 267.3h.1M109.3 267.6h.1M109.4 266.8h.1M109.5 265.2h.1M109.8 266.7h.1M109.9 267.2h.1M109.9 265.8h.1M109.9 265.7h.1"/>
<path d="M110 265.5h.1M110.1 266.6h.1M110.2 266.8h.1M110.2 266.7h.1M110.2 266.9l.1 .2zM110.3 265.3h.1M110.5 266.6l.1 .1zM110.8 265.7h.1M110.9 265.6h.1M110.9 266.3h.1M111 265.3h.1M111.1 266.8h.1"/>
<path d="M111.1 267.3h.1M111.3 265.4v.2zM111.3 266.8h.1M111.3 270.1l-2.5 2.6M111.5 267.6l2.5 2.5M111.5 267.2h.1M111.6 265.8h.1M111.7 265.6h.1M111.8 266.4h.1M111.9 266.9h.1M111.9 267h.1M112 267.6h.1"/>
<path d="M112 267.2l.2 .2h-.2zM112.2 265.8h.1M112.4 266.2l.1 .1zM112.4 267.3h.1M112.5 266.9h.1M112.6 265.6h.1M112.6 265.5h.1M112.6 265.4h.1M112.7 266.9h.1M112.7 265.2h.1M112.9 267.1h.1M112.9 266.3h.1"/>
<path d="M113 266.7h.1M113.1 266l.1 .2zM113.4 265.6h.1M113.5 265.2h.1M113.6 266.9h.1M113.6 266.1h.1M114.2 266.8h.1M114.2 265.5h.1M114.3 265.3h.1M114.3 265.7h.1M114.3 265.8l.1 .2zM114.4 265.2h.1"/>
<path d="M114.4 267h.1M114.5 265.8h.1M114.5 266.8h.1M114.6 266.8h.1M114.9 266.8l.2 .2h-.2zM114.9 266.6l.1 .2zM115.1 265.7h.1M115.2 266.5h.1M115.3 267h.1M115.4 265.8h.1M115.5 267.3h.1M115.5 266h.1"/>
<path d="M115.5 266.5h.1M115.6 267.4h.1M115.7 267.3h.1M115.9 265.2l.1 .1v-.1M116 265.2h.1M116 267.6l2.4 2.5M116 265.7h.1M116 267.5l.2-.1-.2 .1M116.1 267h.1M116.2 265.5l.2 .1zM116.2 266.7h.1M116.4 266.5h.1"/>
<path d="M116.5 267.2h.1M116.8 267.3l.1 .1zM116.8 265.8h.1M116.8 266.5h.1M117 267.1h.1M117.2 265.6h.1M117.4 267.2h.1M117.5 265.3h.1M117.7 265.8h.1M117.7 266.8h.1M117.8 267.5h.1M117.8 265.7l.1 .2z"/>
<path d="M117.8 267.1h.1M117.8 266.1h.1M117.8 266.5l.2 .2h-.2zM118 267l.1 .1zM118.1 265.3h.1M118.1 267h.1M118.1 265.2l.2 .1zM118.2 265.6h.1M118.2 266.3h.1M118.5 265.8h.1M118.6 265.8h.1M118.7 267.1h.1"/>
<path d="M118.9 267.3h.1M119 265.3h.1M119.1 266h.1M119.2 265.2h.1M119.2 266.9h.1M119.3 265.9h.1M119.4 267.5h.1M119.4 266.7h.1M119.5 266.1h.1M119.5 267.2h.1M119.6 266.4l.1 .1zM119.9 266.6l.1 .1z"/>
<path d="M120 266h.1M120.1 266.6h.1M120.2 265.9h.1M120.2 267.6h.1M120.3 270.1l-2.5 2.6M120.4 267.2h.1M120.4 267.1h.1M120.4 267.6l2.5 2.5M120.5 265.8h.1M120.7 265.3h.1M120.7 266.1l.2 .2-.2 .1zM120.7 266.6h.1"/>
<path d="M120.8 265.2h.1M120.9 266.8h.1M121 266.7h.1M121 265.9h.1M121.1 267.3h.1M121.2 267.2h.1M121.5 267l.1 .2zM121.8 266.3l.1 .1zM121.8 265.7h.1M121.8 265.8h.1M121.9 266h.1M122 267.3h.1"/>
<path d="M122 267.1h.1M122 267.2h.1M122.1 267.3h.1M122.1 265.7h.1M122.4 265.2h.1M122.5 265.5l.1 .1zM122.6 266.7h.1M122.7 265.4h.1M122.7 266h.1M122.8 266.4h.1M122.9 267.3h.1M123 266.8h.1"/>
<path d="M123.1 265.4h.1M123.3 267.6h.1M123.4 266.3h.1M123.6 266h.1M123.6 265.5h.1M123.6 265.8l.2 .2h-.2zM123.7 266.1h.1M123.7 265.9l.1 .1zM123.7 267.3h.1M123.8 267.1h.1M123.9 265.3h.1M124.2 266.8h.1"/>
<path d="M124.4 266.1v.2zM124.4 266.1h.1M124.6 267.3h.1M124.6 266.1h.1M124.7 266.7h.1M124.7 266.8h.1M124.7 265.4h.1M124.8 270.1l-2.5 2.6M124.9 267.6l2.5 2.5M125 265.9h.1M125.3 266.1h.1M125.3 267.3h.1"/>
<path d="M125.4 265.2h.1M125.4 267.4h.1M125.4 267.4l.2 .1zM125.6 265.6l.1 .1zM125.6 265.2h.1M125.6 266.8h.1M125.7 266.4h.1M125.7 267.4h.1M125.9 266.7h.1M126 267.2h.1M126 265.9h.1M126.1 266.1h.1"/>
<path d="M126.2 266.7l.1 .2zM126.3 267.4h.1M126.4 265.9h.1M126.5 265.5l.2 .2h-.2zM126.6 267.5h.1M126.9 266.1h.1M127.1 267.4h.1M127.1 265.4h.1M127.2 265.2l.1 .2zM127.3 265.6h.1M127.3 266.4h.1M127.3 267l.2 .2z"/>
<path d="M127.4 266.8h.1M127.4 266.5h.1M127.5 265.2l.2 .1zM127.8 266.2h.1M128 267.5h.1M128 267.3l.1 .2zM128.2 265.6h.1M128.3 265.9h.1M128.3 266.2h.1M128.3 267.4h.1M128.3 266.1h.1M128.4 267.2h.1"/>
<path d="M128.5 267.3h.1M128.6 266.9h.1M128.6 266.2h.1M128.7 265.5h.1M128.8 267.5h.1M128.8 265.3h.1M129.1 265.8v.2zM129.1 266.7h.1M129.2 266.3h.1M129.3 266.7l.1 .1zM129.3 266.9h.1M129.4 265.2l.2 .1-.2 .1z"/>
<path d="M129.4 267.6l2.5 2.5M129.5 266.2h.1M129.7 267.5h.1M129.9 267.4h.1M130 266h.1M130 265.3h.1M130.2 266.9h.1M130.3 267.6h.1M130.3 266.3h.1M130.3 265.4h.1M130.5 267.6h.1M130.6 266.8h.1"/>
<path d="M130.9 266.4l.1 .2zM130.9 267.1h.1M131 265.7h.1M131 266h.1M131.2 266.3l.1 .1zM131.2 266.3h.1M131.2 267.6h.1M131.3 266.5h.1M131.3 265.2h.1M131.3 267.6h.1M131.5 265.9h.1M131.7 267.4h.1"/>
<path d="M131.9 265.7h.1M131.9 267.6h.1M132 266.7h.1M132 266.3h.1M132 265.3h.1M132.2 267.6h.1M132.3 266.7h.1M132.6 267h.1M132.6 265.7h.1M132.7 267l.1 .2zM132.8 265.7h.1M132.9 266.4h.1"/>
<path d="M133 267.3h.1M133 267.6h.1M133.1 266l.1 .1zM133.6 265.4h.1M133.6 266.7h.1M133.7 266.4h.1M133.8 265.5v.2zM133.8 266.4h.1M133.8 270.1l-2.5 2.6M133.8 266.8h.1M133.9 267.5h.1M133.9 267h.1"/>
<path d="M133.9 266.2h.1M133.9 267.6l2.5 2.5M134.6 266.4h.1M134.6 265.5h.1M134.6 267.6h.1M134.7 265.9h.1M134.8 267.2l.2 .2h-.3zM134.8 267.1h.1M134.8 267.4l.2 .2zM134.9 267.4h.1M135 265.6l.1 .1zM135.2 266.7h.1"/>
<path d="M135.3 265.3h.1M135.4 266.5h.1M135.4 265.2h.1M135.5 266.7h.1M135.6 266.1h.1M135.6 266.1l.1 .2zM136.1 265.2h.1M136.2 266.4h.1M136.2 266.5h.1M136.4 265.2h.1M136.5 265.8h.1M136.5 271.9l-.7 .8"/>
<path d="M136.5 262.4l-.2 .3M230 267h65M230 272h65M230 277h65M104.5 293.6l.2-.4h.6l.2 .4-.2 .9h-.6l-.2 .4v.8h1M210 292v5M217.5 292h.1M230 282h65M230 287h65"/>
<circle cx="314" cy="18.5" r=".5"/>
<circle cx="95.1" cy="103.4" r=".25"/>
<circle cx="96.4" cy="103.4" r=".25"/>
<circle cx="100.8" cy="103.4" r=".25"/>
<circle cx="102" cy="103.4" r=".25"/>
<circle cx="103.3" cy="103.4" r=".25"/>
<circle cx="104.5" cy="103.4" r=".25"/>
<circle cx="105.8" cy="103.4" r=".25"/>
<circle cx="107" cy="103.4" r=".25"/>
<circle cx="111.3" cy="103.4" r=".25"/>
<circle cx="112.5" cy="103.4" r=".25"/>
<circle cx="113.8" cy="103.4" r=".25"/>
<circle cx="115" cy="103.4" r=".25"/>
<circle cx="116.3" cy="103.4" r=".25"/>
<circle cx="120.5" cy="103.4" r=".25"/>
<circle cx="121.8" cy="103.4" r=".25"/>
</g>
<g fill="#000" stroke="#000" stroke-width=".3">
<path d="M189.7 39.9l.4 2.5h-.8zM189.3 105.9h.8l-.4 2.5zM72.9 121.2l2.5-.4v.9zM137.4 120.8l2.5 .4-2.5 .5zM167.7 120.2l2.5 .4-2.5 .4zM171.7 120.6l2.5-.4v.8zM84.5 198.6l2 1.6-2.4-.9zM84.6 196l.6-.5 1.3 2.2zM84.1 201.7l2.4 1-2.5-.2zM138 203.1l.6 .6-2.1 1.5zM138 214.6l.6 .6-2.1 1.5zM138 226.1l.6 .6-2.1 1.5z"/>
<path d="M138 237.6l.6 .6-2.1 1.5zM138 249.1l.6 .6-2.1 1.4zM84 269.5l2.5-.6-2.1 1.4zM84.1 265.6l2.4 .8-2.5 .1zM84.5 272.9l2-1.5-1.4 2.1zM138 260.6l.6 .6-2.1 1.5z"/>
<path d="M91.4 212.1l.5 .1zM91.4 212.2h.5zM91.4 212.4l.5-.2z"/>
<path d="M91.5 212.5l.4-.3zM91.9 212.2l-.2 .5zM91.9 212.2l-.2 .5z"/>
<path d="M91.6 211.8l.3 .4zM91.5 211.9l.4 .3zM91.5 212l.4 .2z"/>
<path d="M91.9 212.2v.5zM91.9 212.2v.5zM91.9 212.2l.2 .5z"/>
<path d="M91.9 211.7v.5zM91.7 211.7l.2 .5zM91.6 211.8l.3 .4z"/>
<path d="M91.9 212.2l.4 .3zM91.9 212.2l.5 .2zM91.9 212.2l.5 .2z"/>
<path d="M92.2 211.8l-.3 .4zM92.1 211.7l-.2 .5zM92 211.7l-.1 .5z"/>
<path d="M91.9 212.2l.5-.1zM91.9 212.2l.5-.1zM91.9 212.2l.4-.3z"/>
<path d="M86.5 205.2l50 2.5v-2.5zM86.5 205.2l50 2.5h-50z"/>
<path d="M86.5 216.7l50 2.5v-2.5zM86.5 216.7l50 2.5h-50z"/>
<path d="M91.4 224.4l.5 .1zM91.4 224.5h.5zM91.4 224.6l.5-.1z"/>
<path d="M91.4 235.6l.5 .1zM91.4 235.8l.5-.1zM91.4 235.9l.5-.2z"/>
<path d="M91.5 224.8l.4-.3zM91.9 224.5l-.2 .4zM91.9 224.5l-.2 .4z"/>
<path d="M91.5 236l.4-.3zM91.9 235.7l-.2 .5zM91.9 235.7l-.2 .5z"/>
<path d="M91.6 224.1l.3 .4zM91.5 224.2l.4 .3zM91.5 224.3l.4 .2z"/>
<path d="M91.6 235.3l.3 .4zM91.5 235.4l.4 .3zM91.5 235.5l.4 .2z"/>
<path d="M91.9 224.5v.5zM91.9 224.5v.5zM91.9 224.5l.2 .4z"/>
<path d="M91.9 235.7v.5zM91.9 235.7v.5zM91.9 235.7l.2 .5z"/>
<path d="M91.9 224v.5zM91.7 224l.2 .5zM91.6 224.1l.3 .4z"/>
<path d="M91.9 235.2v.5zM91.7 235.2l.2 .5zM91.6 235.3l.3 .4z"/>
<path d="M91.9 224.5l.4 .3zM91.9 224.5l.5 .2zM91.9 224.5l.5 .2z"/>
<path d="M91.9 235.7l.4 .3zM91.9 235.7l.5 .2zM91.9 235.7l.5 .2z"/>
<path d="M92.2 224.1l-.3 .4zM92.1 224l-.2 .5zM92 224l-.1 .5z"/>
<path d="M92.2 235.3l-.3 .4zM92.1 235.3l-.2 .4zM92 235.2l-.1 .5z"/>
<path d="M91.9 224.5l.5-.1zM91.9 224.5l.5-.1zM91.9 224.5l.4-.3z"/>
<path d="M91.9 235.7h.5zM91.9 235.7h.5zM91.9 235.7l.4-.3z"/>
<path d="M86.5 228.2l50 2.5v-2.5zM86.5 228.2l50 2.5h-50z"/>
<path d="M86.5 239.7l50 2.5v-2.5zM86.5 239.7l50 2.5h-50z"/>
<path d="M91.4 246.9l.5 .1zM91.4 247h.5zM91.4 247.1l.5-.1z"/>
<path d="M91.4 258.4l.5 .1zM91.4 258.5h.5zM91.4 258.7l.5-.2z"/>
<path d="M91.5 247.3l.4-.3zM91.9 247l-.2 .4zM91.9 247l-.2 .4z"/>
<path d="M91.5 258.8l.4-.3zM91.9 258.5l-.2 .4zM91.9 258.5l-.2 .4z"/>
<path d="M91.6 246.6l.3 .4zM91.5 246.7l.4 .3zM91.5 246.8l.4 .2z"/>
<path d="M91.6 258.1l.3 .4zM91.5 258.2l.4 .3zM91.5 258.3l.4 .2z"/>
<path d="M91.9 247v.5zM91.9 247v.5zM91.9 247l.2 .4z"/>
<path d="M91.9 258.5v.5zM91.9 258.5v.5zM91.9 258.5l.2 .4z"/>
<path d="M91.9 246.5v.5zM91.7 246.5l.2 .5zM91.6 246.6l.3 .4z"/>
<path d="M91.9 258v.5zM91.7 258l.2 .5zM91.6 258.1l.3 .4z"/>
<path d="M91.9 247l.4 .3zM91.9 247l.5 .2zM91.9 247l.5 .2z"/>
<path d="M91.9 258.5l.4 .3zM91.9 258.5l.5 .2zM91.9 258.5l.5 .2z"/>
<path d="M92.2 246.6l-.3 .4zM92.1 246.5l-.2 .5zM92 246.5l-.1 .5z"/>
<path d="M92.2 258.1l-.3 .4zM92.1 258l-.2 .5zM92 258l-.1 .5z"/>
<path d="M91.9 247l.5-.1zM91.9 247l.5-.1zM91.9 247l.4-.3z"/>
<path d="M91.9 258.5l.5-.1zM91.9 258.5l.5-.1zM91.9 258.5l.4-.3z"/>
<path d="M86.5 251.1l50 2.6v-2.6zM86.5 251.1l50 2.6h-50z"/>
<path d="M86.5 262.7l50 2.5v-2.5zM86.5 262.7l50 2.5h-50z"/>
</g>
<g fill="none" stroke="#000" stroke-width=".5">
<path d="M13 5.1v120M20 5.1h395v286.9h-407v-144.9h12M20 5.1v286.9M20 5.1h-12v120h12M90 5.1v14h-70M8 65.1h12M13 147.1v144.9M8 182.1h12M8 207h12M8 232h12M237 237v25M247 237v55"/>
<path d="M270 237v55M285 237v55M295 237v55M415 237h-185v55M230 257h65M295 252h120M365 252v40M365 257h50M380 252v20M397 252v20M8 267h12M230 262h65"/>
<path d="M295 277h120M365 272h50M385 272v5"/>
</g>
<g font-size="7.8">
<text x="319.6" y="246.8">МПСТ.76721.687263.02.М СБ</text>
<text x="303.8" y="264.9">Плата управления</text>
</g>
<text font-size="5.5" x="81.4" y="11" transform="rotate(-180 81.4 11)">МПСТ.76721.687263.02.М СБ</text>
<g font-size="5.4">
<text x="246.6" y="19.6">Обозначение</text>
<text x="247.6" y="27.8">Количество</text>
<text x="291.3" y="27.8">117</text>
<text x="312.1" y="27.8">15</text>
<text x="332.1" y="27.8">18</text>
<text x="352.8" y="27.8">3</text>
<text x="248.3" y="42">отверстия</text>
<text x="250.1" y="36.2">Диаметр</text>
<text x="291" y="41.5">0,4</text>
<text x="311.2" y="41.5">0,5</text>
<text x="333.2" y="41.5">1</text>
<text x="352.8" y="41.5">3</text>
<text x="255" y="48.2">(мм)</text>
<text x="251.7" y="55.7">Размер</text>
<text x="247.7" y="61.5">конт. площ</text>
<text x="291.2" y="61.1">0,8</text>
<text x="311.5" y="61.1">1,0</text>
<text x="331.5" y="61.1">1,7</text>
<text x="352.8" y="61.1">6</text>
<text x="255" y="67.7">(мм)</text>
<text x="247.5" y="75.2">Указание о</text>
<text x="244.6" y="81.1">металлизации</text>
<text x="319.4" y="78.4">есть</text>
<text x="231" y="121.6">1.</text>
<text x="238.5" y="121.6">Многослойную печатную плату изготовить комбинированным позитивным</text>
<text x="238.5" y="127">методом и методом металлизации сквозных отверстий по технологическому</text>
<text x="238.5" y="132.6">процессу завода изготовителя.</text>
<text x="231" y="138.1">2.</text>
<text x="231" y="143.5">3.</text>
<text x="238.5" y="138.1">Класс точности печатной платы - 4. Должен соответствовать ГОСТ 23751-86.</text>
<text x="238.5" y="143.5">Многослойная печатная плата должна соответствоввать ГОСТ 23752-79.</text>
<text x="231" y="149.1">4.</text>
<text x="238.5" y="149.1">Структура слоев платы приведена на рис. 1.</text>
<text x="231" y="154.5">5.</text>
<text x="238.5" y="154.5">Наименование слоев:</text>
<text x="231" y="160">Слой 1 - F_Cu;</text>
<text x="231" y="165.6">Слой 2 - In1;</text>
<text x="231" y="171">Слой 3 - In2;</text>
<text x="231" y="176.5">Слой 4 - In3;</text>
<text x="108.6" y="182.2">Рис. 1</text>
<text x="231" y="182">Слой 5 - In4;</text>
<text x="84.3" y="188.4">Структура слоев платы (50:1)</text>
<text x="231" y="187.5">Слой 6 - B_Cu;</text>
<text x="231" y="193">Top Mask - F_Mask</text>
<text x="231" y="198.5">Bot Mask - B_Mask</text>
<text x="231" y="204">Top Silk - F_Silkscreen;</text>
<text x="231" y="209.5">Bot Silk - B_Silkscreen;</text>
<text x="231" y="215">6.</text>
<text x="238.5" y="215">Переходные отверстия должны быть закрыты паяльной маской.</text>
<text x="231" y="220.5">7.</text>
<text x="238.5" y="220.5">Сборку пакета многослойной печатной платы производить по технологии</text>
<text x="238.5" y="226">завода-изготовителя в соответствии со сборочным чертежом и с соблюдением</text>
<text x="238.5" y="231.5">размеров.</text>
<text x="311.9" y="271.2">Сборочный чертеж</text>
<text x="380.2" y="283.4">Московский</text>
<text x="383" y="289.2">Политех</text>
</g>
<g font-size="3.9">
<text x="11.6" y="62.9" transform="rotate(-90 11.6 62.9)">Перв. примен.</text>
<text x="188.5" y="77.7" transform="rotate(-90 188.5 77.7)">68,53</text>
<text x="11.6" y="110.2" transform="rotate(-90 11.6 110.2)">Справ. №</text>
<text x="177.1" y="119.5">1,5</text>
<text x="104.8" y="120.6">67</text>
<text x="11.6" y="174.1" transform="rotate(-90 11.6 174.1)">Подп. и дата</text>
<text x="77.9" y="188.8">5</text>
<text x="71.7" y="192.7">4</text>
<text x="146.4" y="196.5">Проводящий рисунок 11 (Слой 1)</text>
<text x="11.7" y="203.2" transform="rotate(-90 11.7 203.2)">Инв. № дубл.</text>
<text x="68.7" y="198.6">3</text>
<text x="57.8" y="208.4">2 (2 шт.)</text>
<text x="146.4" y="208">Проводящий рисунок 12 (Слой 2)</text>
<text x="68.9" y="220.4">1</text>
<text x="146.4" y="219.5">Проводящий рисунок 13 (Слой 3)</text>
<text x="11.7" y="229.4" transform="rotate(-90 11.7 229.4)">Взам. инв. №</text>
<text x="57.8" y="231.9">2 (2 шт.)</text>
<text x="146.4" y="231">Проводящий рисунок 23 (Слой 4)</text>
<text x="68.9" y="242.9">1</text>
<text x="146.4" y="242.5">Проводящий рисунок 22 (Слой 5)</text>
<text x="57.8" y="254.7">2 (2 шт.)</text>
<text x="146.4" y="254">Проводящий рисунок 21 (Слой 6)</text>
<text x="369.3" y="255.7">Лит.</text>
<text x="384.3" y="255.7">Масса</text>
<text x="399.6" y="255.7">Масштаб</text>
<text x="11.7" y="259.1" transform="rotate(-90 11.7 259.1)">Подп. и дата</text>
<text x="68.7" y="263.6">3</text>
<text x="230.7" y="260.7">Изм.</text>
<text x="238.5" y="260.7">Лист</text>
<text x="252" y="260.7">№ докум.</text>
<text x="273.9" y="260.7">Подп.</text>
<text x="286.1" y="260.7">Дата</text>
<text x="233.2" y="265.7">Разраб.</text>
<text x="252.5" y="265.7">Филатов</text>
<text x="404.7" y="265.1">1:1</text>
<text x="72.4" y="273.7">4</text>
<text x="232.3" y="275.7">Т. контр.</text>
<text x="235" y="270.7">Пров.</text>
<text x="252.4" y="270.7">Нестеров</text>
<text x="252.7" y="275.7">Шевырев</text>
<text x="366.1" y="275.7">Лист 1</text>
<text x="385.6" y="275.7">Листов 3</text>
<text x="76" y="280.2">5</text>
<text x="232.4" y="285.7">Н. контр.</text>
<text x="254.2" y="285.7">Саяхов</text>
<text x="11.7" y="288.1" transform="rotate(-90 11.7 288.1)">Инв. № подл.</text>
<text x="235.7" y="290.7">Утв.</text>
<text x="253.9" y="290.7">Келлер</text>
<text x="314.4" y="295.7">1</text>
<text x="322.5" y="295.7">Копировал</text>
<text x="381.8" y="295.7">Формат А3</text>
</g>
</svg>
